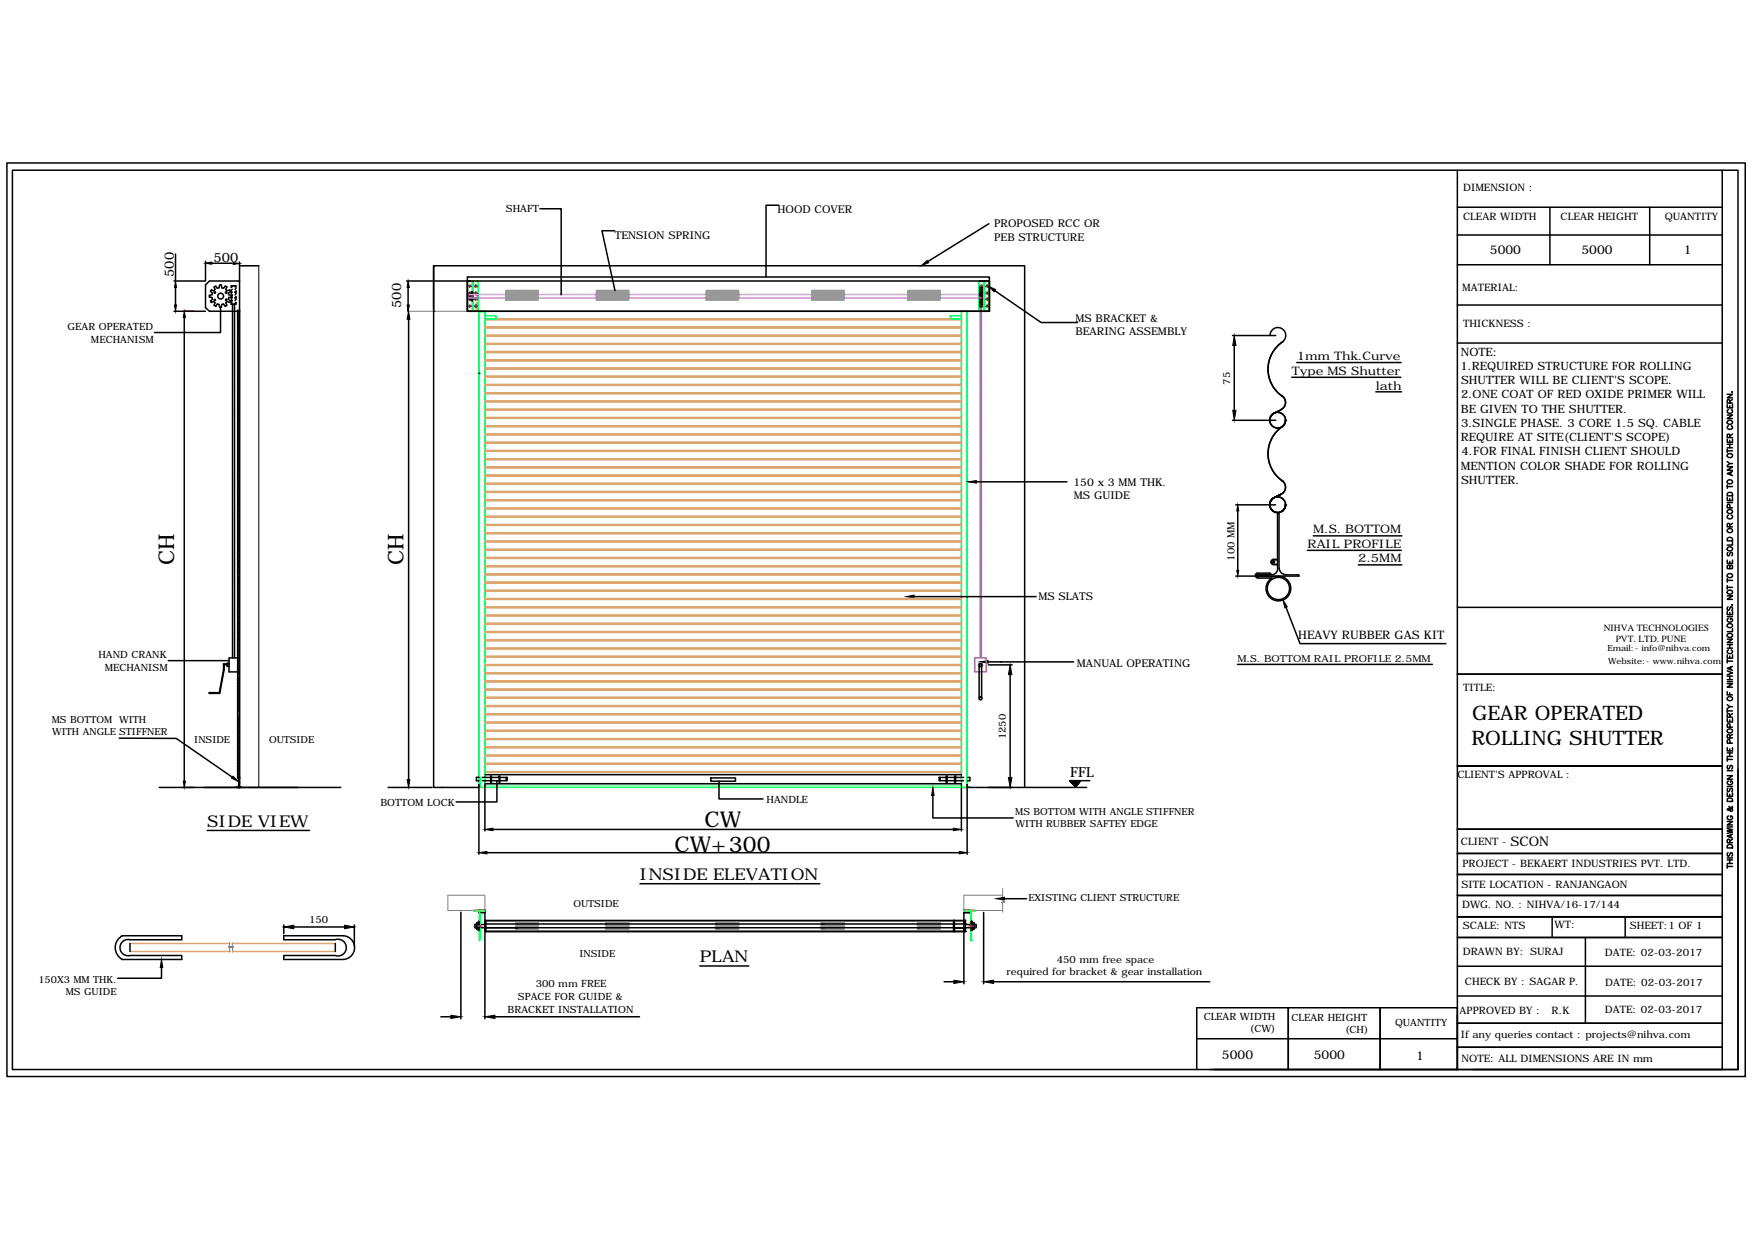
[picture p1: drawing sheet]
<svg xmlns="http://www.w3.org/2000/svg" width="297mm" height="210mm" viewBox="0 0 297 210" stroke-linecap="round" stroke-linejoin="round" font-family="sans-serif">
<!-- layer: 0 -->
<g fill="none" stroke="#dda56e" stroke-width=".25">
<path d="M82.1 59.7h80.6M82.1 59.5h80.6M82.1 58.3h80.6M82.1 58.2h80.6M82.1 56.9h80.6M82.1 56.8h80.6M82.1 55.5h80.6M82.1 55.4h80.6M82.1 54.1h80.6M82.1 54h80.6M82.1 52.7h80.6M81.1 68.2h.1"/>
<path d="M82.1 79.2h80.6M82.1 79h80.6M82.1 77.8h80.6M82.1 77.7h80.6M82.1 76.4h80.6M82.1 76.3h80.6M82.1 75h80.6M82.1 74.9h80.6M82.1 73.6h80.6M82.1 73.5h80.6M82.1 72.2h80.6M82.1 72.1h80.6"/>
<path d="M82.1 70.8h80.6M82.1 70.7h80.6M82.1 69.4h80.6M82.1 69.3h80.6M82.1 68h80.6M82.1 67.9h80.6M82.1 66.6h80.6M82.1 66.5h80.6M82.1 65.2h80.6M82.1 65.1h80.6M82.1 63.8h80.6M82.1 63.7h80.6"/>
<path d="M82.1 62.5h80.6M82.1 62.3h80.6M82.1 61.1h80.6M82.1 60.9h80.6M82.1 99.9h80.6M82.1 98.7h80.6M82.1 98.5h80.6M82.1 97.3h80.6M82.1 97.1h80.6M82.1 95.9h80.6M82.1 95.8h80.6M82.1 94.5h80.6"/>
<path d="M82.1 94.4h80.6M82.1 93.1h80.6M82.1 93h80.6M82.1 91.7h80.6M82.1 91.6h80.6M82.1 90.3h80.6M82.1 90.2h80.6M82.1 88.9h80.6M82.1 88.8h80.6M82.1 87.5h80.6M82.1 87.4h80.6M82.1 86.1h80.6"/>
<path d="M82.1 86h80.6M82.1 84.7h80.6M82.1 84.6h80.6M82.1 83.3h80.6M82.1 83.2h80.6M82.1 81.9h80.6M82.1 81.8h80.6M82.1 80.6h80.6M82.1 80.4h80.6M82.1 119.6h80.6M82.1 119.5h80.6M82.1 118.2h80.6"/>
<path d="M82.1 118.1h80.6M82.1 116.8h80.6M82.1 116.7h80.6M82.1 115.4h80.6M82.1 115.3h80.6M82.1 114h80.6M82.1 113.9h80.6M82.1 112.6h80.6M82.1 112.5h80.6M82.1 111.2h80.6M82.1 111.1h80.6M82.1 109.8h80.6"/>
<path d="M82.1 109.7h80.6M82.1 108.4h80.6M82.1 108.3h80.6M82.1 107h80.6M82.1 106.9h80.6M82.1 105.6h80.6M82.1 105.5h80.6M82.1 104.3h80.6M82.1 104.1h80.6M82.1 102.9h80.6M82.1 102.7h80.6M82.1 101.5h80.6"/>
<path d="M82.1 101.3h80.6M82.1 100.1h80.6M82.1 130.8h80.6M82.1 130.6h80.6M82.1 129.4h80.6M82.1 129.2h80.6M82.1 128h80.6M82.1 127.8h80.6M82.1 126.6h80.6M82.1 126.4h80.6M82.1 125.2h80.6M82.1 125h80.6"/>
<path d="M82.1 123.8h80.6M82.1 123.6h80.6M82.1 122.4h80.6M82.1 122.2h80.6M82.1 121h80.6M82.1 120.8h80.6M22 159.7h16.8M39.3 159.7h17.5M22 161.1h16.9M39.4 161.1h17.4"/>
</g>
<g fill="none" stroke="#0f0" stroke-width=".25">
<path d="M79.1 47.6h1.8v5.1h-1.8zM79.1 52.7h1.8M80 47.6v5.1M80.1 47.6v5.1M81.2 52.8h.9M82.1 53.5h1.8v.5h-1.8M162.7 52.7h1v80.6h-1zM162.7 53.5h-1.8v.5h1.8M165.7 47.6h1.8v5.1h-1.8zM166 49.6h.1v1.1l-.1-.1M166.1 49.6h.1v1.1h-.1M166.3 49.6v1"/>
<path d="M166.3 47.6h.3v5.1h-.3l.2-.1v-4.9zM166.3 48.8l.1 2.7-.1-1.3v1.1l-.1-.1v-2.1l.1-.1v1.2zM166.4 48.8v-.2h.1l-.1 1.1 .1 2h-.1v-.2M166.5 47.6v5.1M166.5 48.6v3.1M166.5 50.9h.1M166.5 51h.1M166.5 49.3h.1M166.5 49.4h.1M166.7 47.6v5.1M81.1 133.3v-80.6h1v80.6M80.2 154.1h1.9v.1h-1.9z"/>
<path d="M80.3 154.2h.1M81.1 154.2h.1v5h-.1zM163.1 154.1h1.9v.1h-1.9zM163.9 154.2h.3M164.3 154.2v5h.2M164.4 154.2v5"/>
<circle cx="79.6" cy="48.4" r=".15"/>
<circle cx="79.6" cy="50.6" r=".15"/>
<circle cx="79.6" cy="49.6" r=".15"/>
<circle cx="79.6" cy="51.8" r=".15"/>
<circle cx="80.5" cy="49.6" r=".15"/>
<circle cx="80.5" cy="51.8" r=".15"/>
<circle cx="80.5" cy="50.6" r=".15"/>
<circle cx="80.5" cy="48.4" r=".15"/>
<circle cx="166.1" cy="48.4" r=".15"/>
<circle cx="166.1" cy="51.8" r=".15"/>
<circle cx="167.1" cy="50.6" r=".15"/>
<circle cx="167.1" cy="49.6" r=".15"/>
<circle cx="167.1" cy="51.8" r=".15"/>
<circle cx="167.1" cy="48.4" r=".15"/>
</g>
<path d="M80.6 51.2v1.5h-1.5M166 52v.7h1.5" fill="none" stroke="#b88a5c" stroke-width=".25"/>
<path d="M79.3 50.4h86.8M80.6 50.6l.2 .1M166 49.4v1.9M166.1 49.9h-86.8v.5h1.3M166.1 49.4v1.9" fill="none" stroke="#f0f" stroke-width=".25"/>
<path d="M80.8 50l-.2 .1" fill="none" stroke="#b85c8a" stroke-width=".25"/>
<path d="M80.8 133.3h82.6M81.3 131.6v1.7M82.1 132.9h80.5v.4M82.1 133.3h79.8" fill="none" stroke="#0ff" stroke-width=".25"/>
<g fill="none" stroke="#000" stroke-width=".25">
<path d="M1.2 27.6h294.2v154.6h-294.2zM2.1 28.8h292.1v152.2h-292.1zM91.4 35.3h3.6v14.6M104 39.1h-2.1l2.2 10.1M131.8 34.7h-2.1v12.2M167.4 37.9l-10.4 6.4M246.7 28.8v152.2v-10.4h-44.1v10.4M246.7 35.1h44.8M246.7 39.8h44.8M262.3 35.1v9.7M279.2 35.1v9.7M291.5 28.8v152.2h-86.7"/>
<path d="M29.4 47.6h5.3M29.4 52.7h5.4M29.7 43v4.6M29.7 48.7v2.9M31.2 53.7v78.5M34.8 48.2l.7-.6h5v5.1h-5l-.7-.6zM34.8 44.2v3.4M34.8 44.6h4.5M35.4 50.3l.5 .1 .1 .3-.4 .2 .2 .3M35.5 50v.3M35.8 51.2l.4-.2 .2 .3-.2 .4M35.8 49.1l-.2 .2 .4 .3-.1 .3-.5 .1"/>
<path d="M36.2 48.6l.2 .4-.2 .2-.4-.1M36.3 51.7l.2 .1M36.5 51.8l.3-.3h.3l.1 .5M36.5 48.4l-.2 .2M37.2 48.3l-.1 .4-.3 .1-.3-.3M37.3 52v4.3h-11.2M37.5 48.3v.4l.3 .1 .3-.3M37.5 48.3h-.3M37.5 52h-.3M38.1 51.8l-.3-.3h-.3v.5M38.2 48.4l.2 .2M38.2 49.4h.1v.2h-.1z"/>
<path d="M38.4 48.6l-.2 .4 .2 .2 .4-.1M38.4 51.7l-.2 .1M38.8 51.2l-.4-.2-.2 .3 .2 .4M38.9 49.1l.1 .2M39 49.3l-.4 .3 .1 .3 .5 .1M39 50.9l-.1 .3M39.1 48.6v-.2h.8v.2M39.1 49.3v.3M39.1 50.2v.5M39.1 51.3v.2M39.2 50.3l-.5 .1-.1 .3 .4 .3M39.2 50v.3"/>
<path d="M39.3 49l-.2 .1M39.3 49.4l-.2 .2M39.3 49.9l-.2 .2 .2-.2M39.3 50.4l-.2 .2M39.3 50.8l-.2 .2 .2-.1M39.3 51.3l-.2 .2M39.4 51.5v59.9M39.4 48.4l-.3 .3M39.7 51.5v59.9M39.7 50.4l.2-.2v.5M39.8 49.5l.1-.2v.3M39.9 48.4l-.2 .1"/>
<path d="M39.9 49.3l-.2 .2M39.9 51.3v.2h-.8M39.9 48.8l-.1 .2M39.9 49.7l-.1 .2M39.9 50.7l-.1 .2M39.9 51.2l-.3 .3M40.5 44.4v3.2M40.5 45h3.3M68.8 47.6h10.7M69.1 48.7v4M69.2 54v78M73.4 45h.1"/>
<path d="M73.4 52.7h.1M73.4 45v7.4M79.1 46.9h88.4v5.8h-88.4zM79.4 49.9h.6M79.4 50.4h.6M79.4 50.2h.2M79.8 49.4h.2v1.5h-.2zM79.8 49.8h-.4v.7h.4M79.8 49.6h-.2v1.1h.2M79.8 49.5h.2M79.8 49.6h.2M79.8 50.6h.2"/>
<path d="M79.8 50.8h.2M165.7 47.6h1.8v5.1h-88.4v-5.1h88.4M165.8 48.7l.2 .1 .2-.1M165.8 48.7v2.9M165.9 49h.3M165.9 49.4h.3M165.9 49.8h.3M165.9 50.1h.3M166.2 50.1v1.5M166.2 48.7v1.4M166.2 50.6h-.3M166.2 50.8h-.3"/>
<path d="M166.2 51.2h-.3M166.2 51.9h-.3M166.2 51.6l-.2-.1-.2 .1M168.4 49.2l7.8 5.4h6.2M208.6 56.8h7.3M208.9 58.5v11M215 56.8a1.33 1.33 0 0 1 1.9-1.2 1.33 1.33 0 0 1 .2 2.3M217.1 57.8a5.6 5.6 0 0 0 0 9.4M246.7 44.8h44.8M246.7 51.6h44.8M246.7 58.1h44.8M81.1 63.2h.1"/>
<path d="M208.6 71.1h7.3M214.9 71.1h.1M215.5 70l1.3-.6-1.3 .6a1.33 1.33 0 0 0 .1 2.3 1.33 1.33 0 0 0 2-1.2M216.9 67a1.33 1.33 0 0 1 .7 1.2 1.33 1.33 0 0 1-.8 1.1 1.33 1.33 0 0 0 .2-2.3M217 72.2a1.33 1.33 0 0 0-.1-2.3 1.33 1.33 0 0 0-2 1.2 1.33 1.33 0 0 1 2-1.1 1.33 1.33 0 0 1 0 2.3M217.1 72.1a5.6 5.6 0 0 0 0 9.4M217.6 71.1h.1M218.6 63.9h18.5M219.5 61.4h17.6M232.9 66.3h4.3M292.3 79h.9l-.9 .6h.9M292.3 74.3v.6h.9v-.6"/>
<path d="M292.3 70.3h.9l-.9 .6h.9M292.3 68.5v.5h.9v-.5M292.3 66.7h.9l-.9 .6h.9M292.3 76v.6M292.3 78.1l.5 .4M292.3 76.3h.9M292.3 75.8h.9M292.3 75.2h.9M292.4 76.9a.42 .42 0 0 1 .6-.1 .42 .42 0 0 1 .1 .6 .43 .43 0 0 1-.5 0 .43 .43 0 0 1-.2-.5zM292.4 71.3a.42 .42 0 0 1 .6-.1 .42 .42 0 0 1 .1 .5 .43 .43 0 0 1-.5 .1 .43 .43 0 0 1-.2-.5zM292.6 72.1a.3 .3 0 0 0-.3 .3 .3 .3 0 0 0 .4 .3h.2a.3 .3 0 0 0 .3-.3 .3 .3 0 0 0-.2-.3M292.6 69.3a.33 .33 0 0 0-.3 .4 .33 .33 0 0 0 .4 .3h.2a.33 .33 0 0 0 .3-.3 .33 .33 0 0 0-.2-.4"/>
<path d="M292.8 74.1l-.1-.5-.3-.1-.1 .6h.9M292.8 68.2l-.1-.5h-.3l-.1 .5h.9M292.8 68.7v.3M292.8 74.5v.4M292.8 75.2v.6M292.9 80v.4M293.2 66.3v.1zM293.2 79.8l-.9 .4 .9 .3M293.2 78.5h-.4l-.5 .3M293.2 73.5l-.4 .3M293.2 67.6l-.4 .3M165.3 81.6h15.3"/>
<path d="M209.2 97.5h10.7M209.2 85.5h6.7M209.5 86.5v10M212.8 97h2.1M212.8 97.3h2.3M212.8 97.9h2.5M212.8 97.6h3M212.9 97.2l-.2 .2 .2 .2M212.9 97a.4 .4 0 0 0-.4 .4 .4 .4 0 0 0 .4 .4M213.1 97.3h2.4M213.2 97.3l-.3 .2M214.9 85.4h.1"/>
<path d="M214.9 97l.2 .2M215.5 84.3a1.33 1.33 0 0 0 .1 2.3 1.33 1.33 0 0 0 2-1.2M215.5 94.7h.7M215.5 94.8h.7M215.5 95.6h.7M215.5 95.5h.7M215.6 94.7a.44 .44 0 0 0-.5 .4 .44 .44 0 0 0 .5 .5M215.6 94.7a.4 .4 0 0 0-.4 .4 .4 .4 0 0 0 .4 .4M215.8 97.6a2.1 2.1 0 0 1 2.6 2.4 2.1 2.1 0 0 1-3.2 1.4 2.1 2.1 0 0 1 .1-3.6M216.2 86.8v9.5M216.3 96.2a1.08 1.08 0 0 1-.8 1.1M216.5 86.9v9.3"/>
<path d="M216.5 96.2a1.08 1.08 0 0 0 1.1 1.1M216.6 86.7l-.1 .2M216.8 83.7l-1.3 .6 1.3-.6M216.9 81.3a1.33 1.33 0 0 1 .7 1.2 1.33 1.33 0 0 1-.8 1.2M217 81.4a1.33 1.33 0 0 1-.2 2.3M217 86.5a1.33 1.33 0 0 0-.1-2.2 1.33 1.33 0 0 0-2 1.1 1.33 1.33 0 0 1 2-1.1 1.33 1.33 0 0 1 0 2.3M217.6 85.5h.1M217.6 97.3h2M219.6 97.3l.3 .2M221.3 93.2h15.9M222.3 90.7h15M229.9 95.6h7.4"/>
<path d="M292.3 94.8v.6h.9v-.6M292.3 84.2v.5h.9v-.5M292.3 82.1v.6M292.3 97.9v.6M292.3 99.1v.6M292.3 99.4h.9M292.3 98.2h.9M292.3 85.1h.9M292.3 82.4h.9M292.4 97.3a.42 .42 0 0 1 .6-.2 .42 .42 0 0 1 .1 .6 .43 .43 0 0 1-.5 .1 .43 .43 0 0 1-.2-.5zM292.4 92.7a.42 .42 0 0 1 .6-.1 .42 .42 0 0 1 .1 .6 .43 .43 0 0 1-.5 0 .43 .43 0 0 1-.2-.5zM292.4 91.1a.5 .5 0 0 1 .8 .2v.3h-.9z"/>
<path d="M292.4 89.6a.42 .42 0 0 1 .6-.1 .42 .42 0 0 1 .1 .6 .43 .43 0 0 1-.5 0 .43 .43 0 0 1-.2-.5zM292.4 86.4a.42 .42 0 0 1 .6-.1 .42 .42 0 0 1 .1 .6 .43 .43 0 0 1-.5 0 .43 .43 0 0 1-.2-.5zM292.4 83.5a.5 .5 0 0 1 .8 .1v.3h-.9zM292.4 81.4a.42 .42 0 0 1 .6-.2 .42 .42 0 0 1 .1 .6 .43 .43 0 0 1-.5 .1 .43 .43 0 0 1-.2-.5zM292.5 93.5l-.2 .2 .2 .4 .2-.1 .3-.5 .2 .2-.1 .4M292.6 87.2a.33 .33 0 0 0-.3 .4 .33 .33 0 0 0 .4 .2h.2a.33 .33 0 0 0 .3-.2 .33 .33 0 0 0-.2-.4M292.8 95.9l.1-.2h.2l.1 .2v.4h-.9l.1-.6h.3l.1 .6M292.8 89.2l-.1-.5-.3-.1-.1 .6h.9M292.8 84.4v.3M292.8 95v.4M292.8 86v-.5l-.4-.1-.1 .6h.9M293.2 91.8v.5h-.9"/>
<path d="M293.2 88.6l-.4 .3M28.5 111.8h10.3M38.4 112.6v-.3h.4v.3M38.4 112.4h-.6v1l-.7 3.8h-1.7v.2h1.8l.7-4M38.8 112.8h-.4v-.3h-.4v.9M40.5 111.4h-1.7v2.3h1.7M154.7 101h20.7M165.7 112.6v5.7M166.1 112.6v5.7M167.2 112h14.5M167.3 112.6h4M169.3 112h.1"/>
<path d="M171 114.2v17.4M209.5 112.5h32.9M217.7 102.8l2.3 6.2h24.7M246.7 114.1h44.8M246.7 102.8h44.8M292.3 117.1v.5h.9M292.3 115.7h.9l-.9 .6h.9M292.3 113.6l.9 .3-.9 .3M292.3 110.9v.5h.9v-.5M292.3 108.2h.9l-.9 .6h.9M292.3 103.5v.5h.9v-.5M292.3 100.9h.9l-.9 .6h.9"/>
<path d="M292.3 111.6v.6M292.3 119.3l.5 .3M292.3 115.4h.9M292.3 115h.9M292.3 114.5h.9M292.3 111.9h.9M292.3 109.7h.9M292.3 109.1h.9M292.3 104.4h.9M292.4 118.1a.42 .42 0 0 1 .6-.2 .42 .42 0 0 1 .1 .6 .43 .43 0 0 1-.5 .1 .43 .43 0 0 1-.2-.5zM292.4 107.4a.42 .42 0 0 1 .6-.2 .42 .42 0 0 1 .1 .6 .43 .43 0 0 1-.5 .1 .43 .43 0 0 1-.2-.5zM292.4 105.7a.42 .42 0 0 1 .6-.1 .42 .42 0 0 1 .1 .6 .43 .43 0 0 1-.5 0 .43 .43 0 0 1-.2-.5z"/>
<path d="M292.4 100.1a.42 .42 0 0 1 .6-.2 .42 .42 0 0 1 .1 .6 .43 .43 0 0 1-.5 0 .43 .43 0 0 1-.2-.4zM292.5 102.7l-.2 .2 .2 .4 .2-.1 .3-.5 .2 .2-.1 .4M292.6 110a.33 .33 0 0 0-.3 .4 .33 .33 0 0 0 .4 .2h.2a.33 .33 0 0 0 .3-.2 .33 .33 0 0 0-.2-.4M292.6 104.7a.33 .33 0 0 0-.3 .3 .33 .33 0 0 0 .4 .3h.2a.32 .32 0 0 0 .3-.3 .32 .32 0 0 0-.3-.3v.2M292.8 103.7v.3M292.8 109.1v.6M292.8 111.1v.3M292.8 114.5v.5M292.8 117.3v.3M292.9 112.9v.5M293.2 102.3v.1zM293.2 119.6h-.4l-.5 .4"/>
<path d="M293.2 112.8l-.9 .3 .9 .4M293.2 106.4v.5h-.9M20.2 125h9.6l9.5 6.6M27 133.3h30.7M40.3 131.7l.1 .2M40.3 131.7l.2 .3v1.3M40.3 131.7l.1-.1 .1 .1M40.4 132.9v.4h-.4M40.4 132v1.3M40.5 133.3h.3M40.5 131.8h.1M40.6 131.7l-.2-.2-.1 .2"/>
<path d="M65.7 133.3h7.4M74.7 133.3h.1M81.1 133.3h-7.7v-88.3h100v88.3M81.1 132.7v11.9M81.1 131.6h-.5v.6h.5M81.6 132.2h1.4M81.6 131.6h1.4M82.1 132.8v7.9M82.1 131.1h80.6M82.1 132.7h80.6M83 131.4h.2v1h-.2zM83.2 132.2h1.3"/>
<path d="M83.2 131.6h1.3M84.1 132.2v3.5h-6.9M84.5 131.4h.1v1h-.1zM84.6 131.6h1.2v.6h-1.2M85.8 131.6h-.1v.6M120.3 131.7h4.2v.5h-4.2zM121.7 132.2v3h7.4M157.9 134.6v3.9h13.6M158.9 131.6h.2v.6M160.1 131.6h-1.2v.6h1.2M160.1 131.4h.2v1h-.2zM160.3 132.2h1.3"/>
<path d="M160.3 131.6h1.3M161.6 131.4h.1v1h-.1zM161.7 132.2h1.4M161.7 131.6h1.4M162.7 132.8v7.9M163.7 133.3h20.2M163.7 132.7v11.9M163.7 131.6h.5v.6h-.5M163.8 133.3h.1M181.1 132.2h.1M181.2 132.3l.1-.1v.1M181.3 132.4l.1-.2v.2l.1-.2-.1 .2"/>
<path d="M181.4 132.5l.2-.3-.1 .4 .1-.4-.1 .4M181.5 132.2l-.1 .3M181.5 132.2l-.1 .3zM181.5 132.6l.2-.4-.1 .5M181.6 132.7l.2-.5-.2 .5M181.6 132.7l.3-.5-.2 .6M181.7 132.8l.3-.6-.2 .7M181.8 133l.3-.8-.3 .8M181.8 133l.3-.8-.2 .8 .3-.8-.3 .8M182 132.2l-.2 .7M182 132.2l-.2 .7zM182.1 133l.3-.8-.3 .8 .3-.8-.3 .8 .3-.8-.3 .8 .2-.8-.3 .9 .2-.9-.3 .9"/>
<path d="M182.1 133l.3-.8-.2 .8M182.2 132.9l.2-.7-.2 .7M182.3 132.8l.2-.6-.2 .7M182.3 132.8l.2-.6-.2 .6M182.4 132.6l.2-.4-.2 .5M182.5 132.6l.1-.4-.1 .4M182.5 132.2l-.1 .6M182.5 132.5l.2-.3-.2 .3M182.6 132.5l.1-.3-.1 .3M182.6 132.4l.1-.2-.1 .3M182.7 132.4v-.2v.2M182.7 132.3l.1-.1-.1 .1"/>
<path d="M182.8 132.2l-.1 .1M184.4 132.2h-1.5l-.9 .9-.9-.9h1.8M291.5 129.7h-44.8h44.8M292.3 139.1h.9l-.9 .5h.9M292.3 134.2v.6h.9v-.6M292.3 131.3h.9l-.9 .6h.9M292.3 126.6v.5h.9v-.5M292.3 121.7v.5h.9v-.5M292.3 120v.6M292.3 128.3v.5M292.3 140h.9M292.3 133.1h.9"/>
<path d="M292.3 130.5h.9M292.3 128.6h.9M292.3 128h.9M292.3 127.5h.9M292.3 120.3h.9M292.4 135.2a.5 .5 0 0 1 .8 .2v.3h-.9zM292.4 123.6a.42 .42 0 0 1 .6-.2 .42 .42 0 0 1 .1 .6 .43 .43 0 0 1-.5 0 .43 .43 0 0 1-.2-.4zM292.5 133.4l-.2 .2 .2 .4 .2-.1 .3-.5 .2 .2-.1 .4M292.5 129.6l-.2 .2 .2 .4 .2-.1 .3-.5 .2 .2-.1 .4M292.6 138.1a.33 .33 0 0 0-.3 .4 .33 .33 0 0 0 .4 .3h.2a.32 .32 0 0 0 .3-.4 .32 .32 0 0 0-.3-.3v.2M292.6 132.2a.33 .33 0 0 0-.3 .4 .33 .33 0 0 0 .4 .2h.2a.32 .32 0 0 0 .3-.3 .32 .32 0 0 0-.3-.3v.2M292.7 136.5l-.1 .1a.53 .53 0 0 1 .5 .7h-.2l-.3-.4-.3 .1 .2 .1h.2l.5-.4-.1-.2"/>
<path d="M292.8 124.9l-.1-.5h-.3l-.1 .5h.9M292.8 121.4l-.1-.5-.3-.1-.1 .6h.9M292.8 121.9v.3M292.8 126.8v.3M292.8 127.5v.5M292.8 134.4v.4M292.8 125.8v-.5h-.4l-.1 .5h.9M292.8 123.1v-.5l-.4-.1-.1 .6h.9M293.2 124.3l-.4 .3M293.2 120.8l-.4 .3M294.2 130.2v50.8h-44.9M20.6 158.4h10.2v.7h-8.8a1.38 1.38 0 0 0-1.7 1.3 1.38 1.38 0 0 0 1.7 1.3"/>
<path d="M20.7 158.4a2.26 2.26 0 0 0 0 4M22 159.7v1.4M35.1 140.6h17.3M48 156.6v1.5M49.7 156.9h8.6M56.8 159.7v1.4M56.8 159.1a1.42 1.42 0 0 1 1.8 1.3 1.42 1.42 0 0 1-1.8 1.4M58.1 158.4h-10.1v.7h8.8M58.1 158.4a2.01 2.01 0 0 1 1.9 2 2.01 2.01 0 0 1-1.9 2M60 156.6v3.5M78 154.4v18.1M80.2 154.1h1.9v.1"/>
<path d="M80.6 157h.5M80.6 156.5h.5M80.6 156.7h.1M81 156h.1v1.5h-.1zM81 156.4h-.4v.7h.4M81 156.2h-.3v1.1h.3M81 156.1h.1M81 156.3h.1M81 157.3h.1M81 157.4h.1M81.4 154.2h-.2v.2h.2M81.5 154.2h.3"/>
<path d="M81.5 154.4h.3M81.9 154.2h.2M81.9 154.4h.2M82.1 154.5h-1v-.4h1v18.4M82.1 157.7v-1.9h81.3v1.9h-81.3h81.3M82.1 155.9h81.3l-.1 .1 .1-.2-.1 .1M82.2 156.5h-1.9v.5h6.9h-5M82.2 155.8v1.9M82.4 144.3h80M83.4 140.4h78M87.7 157h-.5h74.3M108.3 149.6h30.5"/>
<path d="M161.4 155.9l.1-.1v1.9M161.4 157.1l.1-.1-.1 .1M161.4 157.7l.1-.1-.1 .1M161.4 157h1.9M161.4 155.8v1.9M161.4 155.8v.1M161.5 156l-.1 .1M161.5 156.2l-.1 .1M161.5 156.3l-.1 .2h.1M161.5 157.2l-.1 .1M161.5 157.4l-.1 .1M161.5 157.7h.1"/>
<path d="M161.5 157l1.9 .1-.1 .2M161.5 156.3l-.1 .1h-79.3M161.5 155.9l-.1 .1M161.5 155.9l-.1 .2M161.5 156.1l-.1 .1M161.5 157l-.1 .2M161.5 157.2l-.1 .2M161.5 157.3l-.1 .1M161.5 157.4l-.1 .2M161.5 157.5l-.1 .1M161.5 157.6l-.1 .1M161.5 157.6v.1"/>
<path d="M163.1 154.5h1.1v-.4h-1.1v12.4M163.1 154.2h.2M163.1 154.5h.2M163.2 155.8v.6M163.2 157.1v.6M163.3 155.8h.1M163.3 157.1h.1M163.3 156.5h1.9v.5h-3.7M163.3 157.7l.1-.1-.1 .1M163.3 155.8v.1M163.4 155.8l-.1 .1M163.4 157.1l-.1 .1"/>
<path d="M163.4 156.1l-.1 .1M163.4 156.3l-.1 .1M163.4 156.4h.1M163.4 157.2l-.1 .1M163.4 157.4l-.1 .1M163.4 157.7h.1M163.4 156.4l-2 .1M163.4 156.4v.1M163.4 155.9l-.1 .2M163.4 156l-.1 .1M163.4 156.2l-.1 .1M163.4 157.3l-.1 .1"/>
<path d="M163.4 157.3l-.1 .2M163.4 157.5l-.1 .1M163.4 157.5l-.1 .2M163.4 157.6v.1M163.4 154.2h.3M163.4 154.5h.3M163.9 154.2h.1v.3h-.1M164.4 156h.1v1.5h-.1zM164.4 157h.6M164.4 156.1h.1M164.4 156.3h.1M164.4 157.3h.1"/>
<path d="M164.4 157.4h.1M164.5 156.4h.5v.7h-.5M164.5 156.2h.3v1.1h-.3M164.8 156.7h.2M165 154.1h-1.9v.1M166.5 154.5v12M170 152.1h3.8M246.7 140.4h44.8M246.7 144.5h44.8M246.7 148h44.8M246.7 151.6h44.8M246.7 158.7h44.8"/>
<path d="M262.7 155.2v3.5M268.3 158.7v14.5M275.1 155.2v3.5M291.5 155.2h-44.8h44.8M292.3 140.2l.9 .2-.9 .3 .9 .2-.9 .2M292.3 146.7h.9M292.3 146.4v.6M292.3 146.2h.9M292.3 145.6h.9M292.3 145.2h.9M292.4 143.1a.5 .5 0 0 1 .8 .1v.3h-.9zM292.5 144.3l-.2 .3 .2 .3h.2l.3-.6 .2 .3-.1 .3"/>
<path d="M292.8 142.6l-.1-.5h-.3l-.1 .5h.9M292.8 145.6v.6M292.9 141.3v.5M293.2 141.2l-.9 .3 .9 .4M293.2 142.1l-.4 .3M22 161.7h8.8v.7h-10.2M27.3 163.8v1.8h-7.4M56.8 161.7h-8.8v.7h10.1M74.6 172.1h1.7M83.8 172.1h24.4M118.4 163.5h8.3M159.8 166.2h1.6"/>
<path d="M168.2 166.2h36.6M202.6 175.8h44.1M218 170.6v10.4M233.6 170.6v10.4M246.7 171.7v9.3h-41.1M246.7 173.2h44.8M246.7 163.6h44.8M246.7 177.3h44.8M246.7 168.6h44.8"/>
<circle cx="36.4" cy="50.8" r=".12"/>
<circle cx="36.4" cy="49.5" r=".12"/>
<circle cx="37.3" cy="50.1" r=".49"/>
<circle cx="38.3" cy="50.8" r=".11"/>
<circle cx="215.6" cy="95.1" r=".15"/>
<circle cx="216.4" cy="99.6" r="1.88"/>
<circle cx="166" cy="112.6" r=".23"/>
<circle cx="166" cy="118.2" r=".23"/>
</g>
<!-- layer: labeling -->
<g fill="none" stroke="#b85cb8" stroke-width=".25">
<path d="M165.9 51.5v59.9M166.1 51.5v59.9M165 111.4h1.9v2.3h-1.9z"/>
<circle cx="166" cy="112.6" r=".36"/>
</g>
<!-- layer: 0 -->
<g fill="#000" stroke="#000" stroke-width=".17">
<path d="M29.5 51.6h.4l-.2 1.1zM29.7 47.6l.2 1.1h-.4zM31.2 52.7l.2 1h-.4zM34.8 44.6l1-.2v.3zM39.5 44.4l1 .2-1 .2zM69.2 52.7l.2 1.3h-.5zM69.1 47.6l.2 1.1h-.4zM68.9 51.6h.4l-.2 1.1zM155.9 45l1-.9 .3 .4zM167.3 48.5l1.2 .5-.2 .4zM208.9 56.8l.3 1.7h-.6zM208.6 69.5h.6l-.3 1.6z"/>
<path d="M163.9 81.6l1.4-.2v.4zM209.5 85.5l.2 1h-.4zM209.3 96.5h.4l-.2 1zM153.4 101l1.3-.3v.5zM165.9 112l1.3-.2v.5zM171 112.6l.3 1.6h-.6zM217.2 101.6l.7 1.1-.4 .2zM31 132.2h.4l-.2 1.1zM39.4 131.4l1 .9-1.2-.6zM68.9 132h.5l-.2 1.3zM157.9 133.3l.2 1.3h-.4zM170.7 131.6h.6l-.3 1.7z"/>
<path d="M48 156.9l1.7-.3v.6zM58.3 156.6l1.7 .3-1.7 .3zM81.1 144.3l1.3-.2v.5zM82.1 140.4l1.3-.2v.4zM161.4 140.2l1.3 .2-1.3 .2zM162.4 144.1l1.3 .2-1.3 .3zM168.6 152.1l1.4-.2v.4zM27.3 162.4l.2 1.4h-.4zM76.3 171.9l1.7 .2-1.7 .3zM82.1 172.1l1.7-.2v.5zM161.4 165.9l1.7 .3-1.7 .3zM166.5 166.2l1.7-.3v.6z"/>
</g>
<!-- layer: hatch -->
<path d="M40.5 45h3.3M69.2 52.7h10.6M38.8 159.5v.6l.3 .2h-.5l.3 .2v.7M39.3 159.5v.6l.3 .2h-.5l.3 .2v.7M75.8 151.5h6.3v2.6h-6.3zM169.7 151.5h-6.6v2.6h6.6M169.7 150.4v2.1l.4 .2h-.6l.2 .3v1.4" fill="none" stroke="#808080" stroke-width=".17"/>
<!-- layer: 0 -->
<g fill="none" stroke="#f00" stroke-width=".25">
<path d="M79.3 50.2h.3M79.3 48.5h.5M79.3 49.6h.5M79.3 51.8h.5M79.3 50.7h.5M79.5 48.2v.5M79.5 49.4v.5M79.5 50.4v.5M79.5 51.6v.5M79.7 50.2h.1M79.7 49.6h.3M79.8 50.7h.2"/>
<path d="M79.8 50.2h.3M80.3 48.5h.5M80.3 49.6h.5M80.3 51.8h.5M80.3 50.7h.5M80.5 48.2v.5M80.5 49.4v.5M80.5 50.4v.5M80.5 51.6v.5M165.8 48.5h.5M165.8 51.8h.5M166.1 48.2v.5"/>
<path d="M166.1 51.6v.5M166.8 48.5h.5M166.8 49.6h.5M166.8 51.8h.5M166.8 50.7h.5M167.1 48.2v.5M167.1 49.4v.5M167.1 50.4v.5M167.1 51.6v.5M80.4 156.7h1.2M80.7 154.2h.1M80.7 154v.1"/>
<path d="M80.7 154.2v.1M80.9 156.2h.2M80.9 157.3h.2M81.6 154.2h.1M81.6 154v.1M81.6 154.2v.1M163.6 154.2h.1M163.6 154v.1M163.6 154.2v.1M163.9 156.7h1.2M164.4 156.2h.2M164.4 157.3h.2"/>
<path d="M164.5 154.2h.1M164.5 154v.1M164.5 154.2v.1"/>
</g>
<path d="M80.6 154.1v.1M80.8 154.1v.1M81.1 157h.1M81.1 156.5h.1M81.6 154.1v.1M81.7 154.1v.1M163.5 154.1v.1M163.6 154.1v.1M164.3 157h.1M164.3 156.5h.1M164.5 154.1v.1M164.6 154.1v.1" fill="none" stroke="#ff0" stroke-width=".25"/>
<g fill="#0f0" stroke="#0f0" stroke-width=".17">
<path d="M166.5 48.6v1zM166.5 48.6v1z"/>
<path d="M166.5 49.6l-.1 .1zM166.5 49.6v.1z"/>
<path d="M166.4 49.7l.1 .5zM166.4 49.7l.1 .5z"/>
<path d="M166.4 50.2l.1 .4zM166.4 50.2l.1 .4z"/>
<path d="M166.4 50.6l.1 .1zM166.4 50.6l.1 .1z"/>
<path d="M166.5 50.7v1zM166.5 50.7v1z"/>
</g>
<!-- layer: Guides -->
<path d="M40.2 52.5v79.2M40.5 52.5v80.8" fill="none" stroke="#000" stroke-width=".3"/>
<!-- layer: strips -->
<g fill="none" stroke="#000" stroke-width=".17">
<path d="M40.5 53.5l-.2 .5 .2 .4-.2 .3v.3l.2 .3M40.5 55.4l-.2 .4 .2 .4M40.5 56.3l-.2 .4 .2 .5M40.5 57.2l-.2 .5 .2 .4-.2 .3v.3l.2 .3M40.5 59l-.2 .5 .2 .4M40.5 52.6l-.2 .5 .2 .4M40.5 60l-.2 .4 .2 .5M40.5 79.5l-.3 .5 .3 .5M40.5 64.6l-.2 .5 .2 .4M40.5 65.6l-.2 .4 .2 .5M40.5 66.5l-.2 .5 .2 .4M40.5 67.5l-.2 .4 .2 .5-.2 .4 .2 .5-.2 .3v.3l.2 .3"/>
<path d="M40.5 70.2l-.2 .5 .2 .4-.2 .5 .2 .4-.2 .5 .2 .5-.2 .3v.3l.2 .3M40.5 73.9l-.2 .4 .2 .5-.2 .5 .2 .4-.2 .5 .2 .5-.2 .3v.3l.2 .3M40.5 77.7l-.2 .5 .2 .4-.2 .3v.4l.2 .2M40.5 60.9l-.2 .4 .2 .5-.2 .3v.3l.2 .3M40.5 62.7l-.2 .5 .2 .4M40.5 63.7l-.2 .4 .2 .4M40.3 82l.2 .7M40.5 81.5l-.2 .5M40.5 80.5l-.2 .5 .2 .4M40.5 97.9l-.2 .2v.4a.35 .35 0 0 1 0 .6v.4l.2 .3-.2 .3v.3l.2 .3-.2 .4 .2 .5M40.5 95l-.2 .5 .2 .4-.2 .3v.3a.35 .35 0 0 1 0 .6v.4l.2 .3M40.5 90.2l-.2 .3v.4a.35 .35 0 0 1 0 .6v.4l.2 .2-.2 .3v.4a.35 .35 0 0 1 0 .6v.4l.2 .3"/>
<path d="M40.5 94.1l-.2 .4 .2 .5M40.5 89.3l-.2 .5 .2 .4M40.5 86.5l-.2 .2v.4a.35 .35 0 0 1 0 .6v.4l.2 .3-.2 .4 .2 .5M40.5 83.6l-.2 .5 .2 .4-.2 .3v.3a.35 .35 0 0 1 0 .7v.3l.2 .4M40.5 82.7l-.2 .4 .2 .5M40.5 108.2l-.3 .5 .3 .5-.2 .3v.4a.35 .35 0 0 1 0 .6v.4a.35 .35 0 0 1 0 .6v.3l.2 .3M40.5 104.4l-.2 .4v.3a.35 .35 0 0 1 0 .7v.3l.2 .3M40.5 112.1l-.2 .5 .2 .4-.2 .3v.3a.35 .35 0 0 1 0 .6v.4a.35 .35 0 0 1 0 .6v.4l.2 .3M40.5 115.9l-.2 .4 .2 .5-.2 .3v.3l.2 .3M40.5 117.7l-.2 .5 .2 .4M40.5 118.6l-.2 .5 .2 .4M40.5 119.6l-.2 .4 .2 .5"/>
<path d="M40.5 106.4l-.2 .5 .2 .4M40.5 107.3l-.2 .5 .2 .4M40.5 101.6l-.2 .3v.3a.35 .35 0 0 1 0 .7v.3a.35 .35 0 0 1 0 .7v.3l.2 .3M40.5 129.4l-.2 .5 .2 .4-.2 .3v.3l.2 .3M40.5 128.5l-.2 .5 .2 .4M40.5 127.6l-.2 .4 .2 .5M40.5 121.1l-.2 .5 .2 .4-.2 .3v.3l.2 .3M40.5 123l-.2 .4 .2 .5M40.5 123.9l-.2 .4 .2 .5M40.5 124.8l-.2 .5 .2 .4M40.5 125.8l-.2 .4 .2 .5-.2 .2v.4l.2 .2"/>
</g>
<!-- layer: bracket -->
<path d="M40.5 47.3v5.2" fill="none" stroke="#000" stroke-width=".17"/>
<!-- layer: hatch -->
<path d="M40.5 45v88.3M43.8 45v88.3" fill="none" stroke="#000" stroke-width=".17"/>
<!-- layer: Dimension -->
<path d="M30.9 52.7h1.9" fill="none" stroke="#f0f" stroke-width=".25"/>
<!-- layer: 0 -->
<g fill="none" stroke="#989898" stroke-width=".25">
<path d="M85.6 49.2h5.5v1.6h-5.5zM85.9 49.5l.3-.3-.6 .5M86 49.2l-.4 .3M86.4 50.8l1.9-1.6-1.9 1.6M86.5 49.2l-.9 .7M86.7 49.2l-1.1 .9M87 49.2l-1.4 1.2M87.2 50.8l1.8-1.6-1.8 1.6M87.2 49.2l-1.6 1.4M87.5 49.2l-1.9 1.6M87.7 49.2l-1.8 1.6M87.9 50.8l1.9-1.6-1.9 1.6"/>
<path d="M88 49.2l-1.9 1.6M88.5 49.2l-1.9 1.6M88.7 50.8l1.9-1.6-1.9 1.6M88.8 49.2l-1.9 1.6M89.3 49.2l-1.9 1.6M89.6 49.2l-1.9 1.6M90.1 49.2l-1.9 1.6M90.3 49.2l-1.8 1.6M90.8 49.2l-1.8 1.6M91.1 49.2l-1.9 1.6M91.1 49.4l-1.6 1.4M91.1 49.6l-1.4 1.2"/>
<path d="M91.1 49.8l-1.1 1M91.1 50.1l-.9 .7M91.1 50.3l-.6 .5M91.1 50.5l-.4 .3M101 49.2h5.4v1.6h-5.4zM101.3 49.2l-.3 .3M101.5 49.2l-.3 .3M101.5 49.2l-.5 .5M101.7 50.8l1.9-1.6-1.9 1.6M101.8 49.2l-.8 .7M102.1 49.2l-1.1 .9M102.3 49.2l-1.3 1.2"/>
<path d="M102.5 50.8l1.8-1.6-1.8 1.6M102.6 49.2l-1.6 1.4M102.8 49.2l-1.8 1.6M103.1 49.2l-1.9 1.6M103.2 50.8l1.9-1.6-1.9 1.6M103.3 49.2l-1.8 1.6M103.8 49.2l-1.8 1.6M104 50.8l1.9-1.6-1.9 1.6M104.1 49.2l-1.9 1.6M104.6 49.2l-1.9 1.6M104.8 49.2l-1.8 1.6M105.4 49.2l-1.9 1.6"/>
<path d="M105.6 49.2l-1.9 1.6M106.2 49.2l-1.9 1.6M106.4 49.2l-1.9 1.6M106.4 49.4l-1.6 1.4M106.4 49.6l-1.3 1.2M106.4 49.8l-1.1 1M106.4 50.1l-.8 .7M106.4 50.3l-.6 .5M106.4 50.5l-.3 .3M119.5 49.2h5.5v1.6h-5.5zM119.8 49.5l.3-.3-.6 .5M119.9 49.2l-.4 .3"/>
<path d="M120.3 50.8l1.9-1.6-1.9 1.6M120.4 49.2l-.9 .7M120.6 49.2l-1.1 .9M120.9 49.2l-1.4 1.2M121.1 50.8l1.9-1.6-1.9 1.6M121.1 49.2l-1.6 1.4M121.4 49.2l-1.9 1.6M121.7 49.2l-1.9 1.6M121.9 50.8l1.8-1.6-1.8 1.6M121.9 49.2l-1.9 1.6M122.5 49.2l-1.9 1.6M122.6 50.8l1.9-1.6-1.9 1.6"/>
<path d="M122.7 49.2l-1.9 1.6M123.2 49.2l-1.9 1.6M123.5 49.2l-1.9 1.6M124 49.2l-1.9 1.6M124.2 49.2l-1.8 1.6M124.7 49.2l-1.8 1.6M125 49.2l-1.9 1.6M125 49.4l-1.6 1.4M125 49.6l-1.4 1.2M125 49.8l-1.1 1M125 50.1l-.9 .7M125 50.3l-.6 .5"/>
<path d="M125 50.5l-.3 .3M137.4 49.2h5.5v1.6h-5.5zM137.7 49.2l-.3 .3M138 49.2l-.4 .3M138 49.2l-.6 .5M138.2 50.8l1.8-1.6-1.8 1.6M138.2 49.2l-.8 .7M138.5 49.2l-1.1 .9M138.8 49.2l-1.4 1.2M138.9 50.8l1.9-1.6-1.9 1.6M139 49.2l-1.6 1.4M139.3 49.2l-1.9 1.6"/>
<path d="M139.5 49.2l-1.8 1.6M139.7 50.8l1.8-1.6-1.8 1.6M139.8 49.2l-1.9 1.6M140.3 49.2l-1.9 1.6M140.4 50.8l2-1.6-2 1.6M140.5 49.2l-1.8 1.6M141 49.2l-1.8 1.6M141.3 49.2l-1.9 1.6M141.8 49.2l-1.9 1.6M142.1 49.2l-1.9 1.6M142.6 49.2l-1.9 1.6M142.9 49.2l-1.9 1.6"/>
<path d="M142.9 49.4l-1.6 1.4M142.9 49.6l-1.4 1.2M142.9 49.8l-1.1 1M142.9 50.1l-.9 .7M142.9 50.3l-.6 .5M142.9 50.5l-.4 .3M153.7 49.2h5.4v1.6h-5.4zM153.9 49.5l.3-.3-.5 .5M154 49.2l-.3 .3M154.4 50.8l1.9-1.6-1.9 1.6M154.5 49.2l-.8 .7M154.8 49.2l-1.1 .9"/>
<path d="M155 49.2l-1.3 1.2M155.2 50.8l1.9-1.6-1.9 1.6M155.3 49.2l-1.6 1.4M155.6 49.2l-1.9 1.6M155.8 49.2l-1.9 1.6M156 50.8l1.8-1.6-1.8 1.6M156.1 49.2l-1.9 1.6M156.6 49.2l-1.9 1.6M156.7 50.8l1.9-1.6-1.9 1.6M156.8 49.2l-1.8 1.6M157.3 49.2l-1.8 1.6M157.6 49.2l-1.9 1.6"/>
<path d="M158.1 49.2l-1.9 1.6M158.4 49.2l-1.9 1.6M158.9 49.2l-1.9 1.6M159.1 49.2l-1.8 1.6M159.1 49.4l-1.6 1.4M159.1 49.6l-1.3 1.2M159.1 49.8l-1.1 1M159.1 50.1l-.8 .7M159.1 50.3l-.6 .5M159.1 50.5l-.3 .3M87.3 156.2h3.8v1.1h-3.8zM87.5 156.2l-.2 .2"/>
<path d="M87.7 156.2l-.4 .3M87.7 156.2l-.3 .2M87.8 157.3l1.3-1.1-1.3 1.1M87.9 156.2l-.6 .5M88 156.2l-.7 .6M88.2 156.2l-.9 .8M88.3 157.3l1.3-1.1-1.3 1.1M88.4 156.2l-1.1 1M88.6 156.2l-1.3 1.1M88.8 156.2l-1.4 1.1M88.9 157.3l1.3-1.1-1.3 1.1M88.9 156.2l-1.3 1.1"/>
<path d="M89.3 156.2l-1.3 1.1M89.4 157.3l1.3-1.1-1.3 1.1M89.5 156.2l-1.3 1.1M89.8 156.2l-1.3 1.1M90 156.2l-1.3 1.1M90.4 156.2l-1.3 1.1M90.5 156.2l-1.3 1.1M90.9 156.2l-1.3 1.1M91.1 156.2l-1.3 1.1M91.1 156.3l-1.2 1M91.1 156.5l-1 .8M91.1 156.6l-.8 .7"/>
<path d="M91.1 156.8l-.6 .5M91.1 157l-.4 .3M91.1 157.1l-.3 .2M102.6 156.2h3.8v1.1h-3.8zM102.8 156.2l-.2 .2M103 156.2l-.4 .3M103 156.2l-.3 .2M103.1 157.3l1.3-1.1-1.3 1.1M103.2 156.2l-.6 .5M103.4 156.2l-.8 .6M103.5 156.2l-.9 .8M103.7 157.3l1.3-1.1-1.3 1.1"/>
<path d="M103.7 156.2l-1.1 1M103.9 156.2l-1.3 1.1M104.1 156.2l-1.3 1.1M104.2 157.3l1.3-1.1-1.3 1.1M104.3 156.2l-1.4 1.1M104.6 156.2l-1.3 1.1M104.7 157.3l1.3-1.1-1.3 1.1M104.8 156.2l-1.3 1.1M105.1 156.2l-1.3 1.1M105.3 156.2l-1.3 1.1M105.7 156.2l-1.3 1.1M105.9 156.2l-1.4 1.1"/>
<path d="M106.2 156.2l-1.3 1.1M106.4 156.2l-1.3 1.1M106.4 156.3l-1.1 1M106.4 156.5l-1 .8M106.4 156.6l-.8 .7M106.4 156.8l-.6 .5M106.4 157l-.4 .3M106.4 157.1l-.2 .2M121.2 156.2h3.8v1.1h-3.8zM121.4 156.2l-.2 .2M121.6 156.2l-.2 .2M121.6 156.2l-.4 .3"/>
<path d="M121.7 157.3l1.3-1.1-1.3 1.1M121.8 156.2l-.6 .5M121.9 156.2l-.7 .6M122.1 156.2l-.9 .8M122.2 157.3l1.4-1.1-1.4 1.1M122.3 156.2l-1.1 1M122.5 156.2l-1.3 1.1M122.7 156.2l-1.3 1.1M122.8 157.3l1.3-1.1-1.3 1.1M122.8 156.2l-1.3 1.1M123.2 156.2l-1.3 1.1M123.3 157.3l1.4-1.1-1.4 1.1"/>
<path d="M123.4 156.2l-1.3 1.1M123.7 156.2l-1.3 1.1M123.9 156.2l-1.3 1.1M124.3 156.2l-1.3 1.1M124.4 156.2l-1.3 1.1M124.8 156.2l-1.3 1.1M125 156.2l-1.3 1.1M125 156.3l-1.1 1M125 156.5l-.9 .8M125 156.6l-.8 .7M125 156.8l-.6 .5M125 157l-.4 .3"/>
<path d="M125 157.1l-.2 .2M139 156.2h3.9v1.1h-3.9zM139.3 156.2l-.3 .2M139.4 156.2l-.4 .3M139.4 156.2l-.2 .2M139.6 157.3l1.3-1.1-1.3 1.1M139.6 156.2l-.6 .5M139.8 156.2l-.8 .6M140 156.2l-1 .8M140.1 157.3l1.3-1.1-1.3 1.1M140.2 156.2l-1.2 1M140.3 156.2l-1.3 1.1"/>
<path d="M140.5 156.2l-1.3 1.1M140.7 157.3l1.3-1.1-1.3 1.1M140.7 156.2l-1.3 1.1M141 156.2l-1.3 1.1M141.2 157.3l1.3-1.1-1.3 1.1M141.3 156.2l-1.4 1.1M141.6 156.2l-1.3 1.1M141.8 156.2l-1.4 1.1M142.1 156.2l-1.3 1.1M142.3 156.2l-1.3 1.1M142.7 156.2l-1.3 1.1M142.9 156.2l-1.4 1.1"/>
<path d="M142.9 156.3l-1.2 1M142.9 156.5l-1 .8M142.9 156.6l-.8 .7M142.9 156.8l-.6 .5M142.9 157l-.5 .3M142.9 157.1l-.3 .2M155.3 156.2h3.8v1.1h-3.8zM155.6 156.2l-.3 .2M155.7 156.2l-.4 .3M155.7 156.2l-.2 .2M155.9 157.3l1.3-1.1-1.3 1.1M155.9 156.2l-.6 .5"/>
<path d="M156.1 156.2l-.8 .6M156.3 156.2l-1 .8M156.4 157.3l1.3-1.1-1.3 1.1M156.4 156.2l-1.1 1M156.6 156.2l-1.3 1.1M156.8 156.2l-1.3 1.1M156.9 157.3l1.3-1.1-1.3 1.1M157 156.2l-1.3 1.1M157.3 156.2l-1.3 1.1M157.5 157.3l1.3-1.1-1.3 1.1M157.5 156.2l-1.3 1.1M157.9 156.2l-1.3 1.1"/>
<path d="M158.1 156.2l-1.4 1.1M158.4 156.2l-1.3 1.1M158.6 156.2l-1.3 1.1M158.9 156.2l-1.3 1.1M159.1 156.2l-1.3 1.1M159.1 156.3l-1.1 1M159.1 156.5l-.9 .8M159.1 156.6l-.7 .7M159.1 156.8l-.6 .5M159.1 157l-.4 .3M159.1 157.1l-.2 .2"/>
</g>
<g font-size="3.7">
<text x="29.5" y="95.6" transform="rotate(-90 29.5 95.6)">CH</text>
<text x="68.3" y="95.6" transform="rotate(-90 68.3 95.6)">CH</text>
<text x="119.2" y="139.9">CW</text>
<text x="114.2" y="144.3">CW+300</text>
</g>
<g font-size="3.4">
<text x="249.2" y="121.9">GEAR OPERATED</text>
<text x="249" y="126.1">ROLLING SHUTTER</text>
</g>
<g font-size="2.8">
<text x="35.1" y="140">SIDE VIEW</text>
<text x="108.3" y="149">INSIDE ELEVATION</text>
<text x="118.4" y="162.9">PLAN</text>
</g>
<text font-size="2.4" x="181.1" y="131.6">FFL</text>
<g font-size="2.2">
<text x="29.4" y="46.9" transform="rotate(-90 29.4 46.9)">500</text>
<text x="36.1" y="44.3">500</text>
<text x="67.9" y="52.1" transform="rotate(-90 67.9 52.1)">500</text>
<text x="255.6" y="143.2">SCON</text>
</g>
<g font-size="2.1">
<text x="252.2" y="43">5000</text>
<text x="267.7" y="43">5000</text>
<text x="285" y="43">1</text>
<text x="206.8" y="179.3">5000</text>
<text x="222.4" y="179.3">5000</text>
<text x="239.7" y="179.4">1</text>
</g>
<g font-size="2">
<text x="218.6" y="63.4">Type MS Shutter</text>
<text x="219.5" y="60.9">1mm Thk.Curve</text>
<text x="232.9" y="65.9">lath</text>
<text x="221.3" y="92.7">RAIL PROFILE</text>
<text x="222.3" y="90.3">M.S. BOTTOM</text>
<text x="229.9" y="95.2">2.5MM</text>
<text x="219.7" y="108.1">HEAVY RUBBER GAS KIT</text>
</g>
<g font-size="1.9">
<text x="247.2" y="62.6">1.REQUIRED STRUCTURE FOR ROLLING</text>
<text x="247.3" y="60.2">NOTE:</text>
<text x="247.3" y="65">SHUTTER WILL BE CLIENT'S SCOPE.</text>
<text x="247.3" y="69.8">BE GIVEN TO THE SHUTTER.</text>
<text x="247.3" y="67.4">2.ONE COAT OF RED OXIDE PRIMER WILL</text>
<text x="247.3" y="74.7">REQUIRE AT SITE(CLIENT'S SCOPE)</text>
<text x="247.3" y="72.2">3.SINGLE PHASE. 3 CORE 1.5 SQ. CABLE</text>
<text x="247.4" y="77.1">4.FOR FINAL FINISH CLIENT SHOULD</text>
<text x="247.3" y="79.5">MENTION COLOR SHADE FOR ROLLING</text>
<text x="247.3" y="81.9">SHUTTER.</text>
</g>
<g font-size="1.8">
<text x="104" y="40.4">TENSION SPRING</text>
<text x="131.6" y="36.1">HOOD COVER</text>
<text x="168.3" y="38.5">PROPOSED RCC OR</text>
<text x="168.3" y="40.8">PEB STRUCTURE</text>
<text x="182" y="54.5">MS BRACKET &amp;</text>
<text x="182" y="56.8">BEARING ASSEMBLY</text>
<text x="181.7" y="82.2">150 x 3 MM THK.</text>
<text x="181.8" y="84.4">MS GUIDE</text>
<text x="175.8" y="101.5">MS SLATS</text>
<text x="182.3" y="112.9">MANUAL OPERATING</text>
</g>
<g font-size="1.7">
<text x="85.6" y="35.9">SHAFT</text>
<text x="247.6" y="32.4">DIMENSION :</text>
<text x="247.6" y="37.2">CLEAR WIDTH</text>
<text x="264.1" y="37.2">CLEAR HEIGHT</text>
<text x="281.8" y="37.2">QUANTITY</text>
<text x="247.5" y="49.3">MATERIAL:</text>
<text x="11.4" y="55.8">GEAR OPERATED</text>
<text x="15.4" y="58">MECHANISM</text>
<text x="247.6" y="55.3">THICKNESS :</text>
<text x="208.2" y="65.1" transform="rotate(-90 208.2 65.1)">75</text>
<text x="208.9" y="94.9" transform="rotate(-90 208.9 94.9)">100 MM</text>
<text x="16.7" y="111.4">HAND CRANK</text>
<text x="17.7" y="113.5">MECHANISM</text>
<text x="209.5" y="112.1">M.S. BOTTOM RAIL PROFILE 2.5MM</text>
<text x="247.6" y="117">TITLE:</text>
<text x="8.7" y="122.3">MS BOTTOM WITH</text>
<text x="8.8" y="124.4">WITH ANGLE STIFFNER</text>
<text x="32.9" y="125.7">INSIDE</text>
<text x="45.5" y="125.8">OUTSIDE</text>
<text x="170.3" y="125.2" transform="rotate(-90 170.3 125.2)">1250</text>
<text x="246.7" y="131.8">CLIENT'S APPROVAL :</text>
<text x="64.4" y="136.4">BOTTOM LOCK</text>
<text x="129.7" y="135.9">HANDLE</text>
<text x="171.8" y="138">MS BOTTOM WITH ANGLE STIFFNER</text>
<text x="171.9" y="140">WITH RUBBER SAFTEY EDGE</text>
<text x="247.3" y="143">CLIENT -</text>
<text x="247.5" y="146.8">PROJECT - BEKAERT INDUSTRIES PVT. LTD.</text>
<text x="97.1" y="153.5">OUTSIDE</text>
<text x="174.1" y="152.6">EXISTING CLIENT STRUCTURE</text>
<text x="247.4" y="150.3">SITE LOCATION - RANJANGAON</text>
<text x="247.5" y="153.8">DWG. NO. : NIHVA/16-17/144</text>
<text x="52.3" y="156.2">150</text>
<text x="247.6" y="157.3">SCALE: NTS</text>
<text x="247.6" y="161.7">DRAWN BY: SURAJ</text>
<text x="263.1" y="157.2">WT:</text>
<text x="271.6" y="161.9">DATE: 02-03-2017</text>
<text x="275.8" y="157.3">SHEET:1 OF 1</text>
<text x="6.5" y="166.4">150X3 MM THK.</text>
<text x="90.7" y="167.2">300 mm FREE</text>
<text x="98.1" y="162.1">INSIDE</text>
<text x="170.4" y="165.1">required for bracket &amp; gear installation</text>
<text x="178.9" y="163">450 mm free space</text>
<text x="247.9" y="166.7">CHECK BY : SAGAR P.</text>
<text x="271.7" y="166.9">DATE: 02-03-2017</text>
<text x="11.1" y="168.4">MS GUIDE</text>
<text x="85.9" y="171.4">BRACKET INSTALLATION</text>
<text x="87.7" y="169.3">SPACE FOR GUIDE &amp;</text>
<text x="203.7" y="172.6">CLEAR WIDTH</text>
<text x="218.6" y="172.7">CLEAR HEIGHT</text>
<text x="236.1" y="173.6">QUANTITY</text>
<text x="247" y="171.6">APPROVED BY :</text>
<text x="262.6" y="171.6">R.K</text>
<text x="271.6" y="171.5">DATE: 02-03-2017</text>
<text x="211.5" y="174.7">(CW)</text>
<text x="227.7" y="174.8">(CH)</text>
<text x="247.3" y="175.7">If any queries contact : projects@nihva.com</text>
<text x="247.4" y="179.8">NOTE: ALL DIMENSIONS ARE IN mm</text>
</g>
<g font-size="1.6">
<text x="271.4" y="106.8">NIHVA TECHNOLOGIES</text>
<text x="273.5" y="108.7">PVT. LTD. PUNE</text>
</g>
<g font-size="1.4">
<text x="272.1" y="110.3">Email:- info@nihva.com</text>
<text x="272.2" y="112.4">Website:- www.nihva.com</text>
</g>
</svg>
